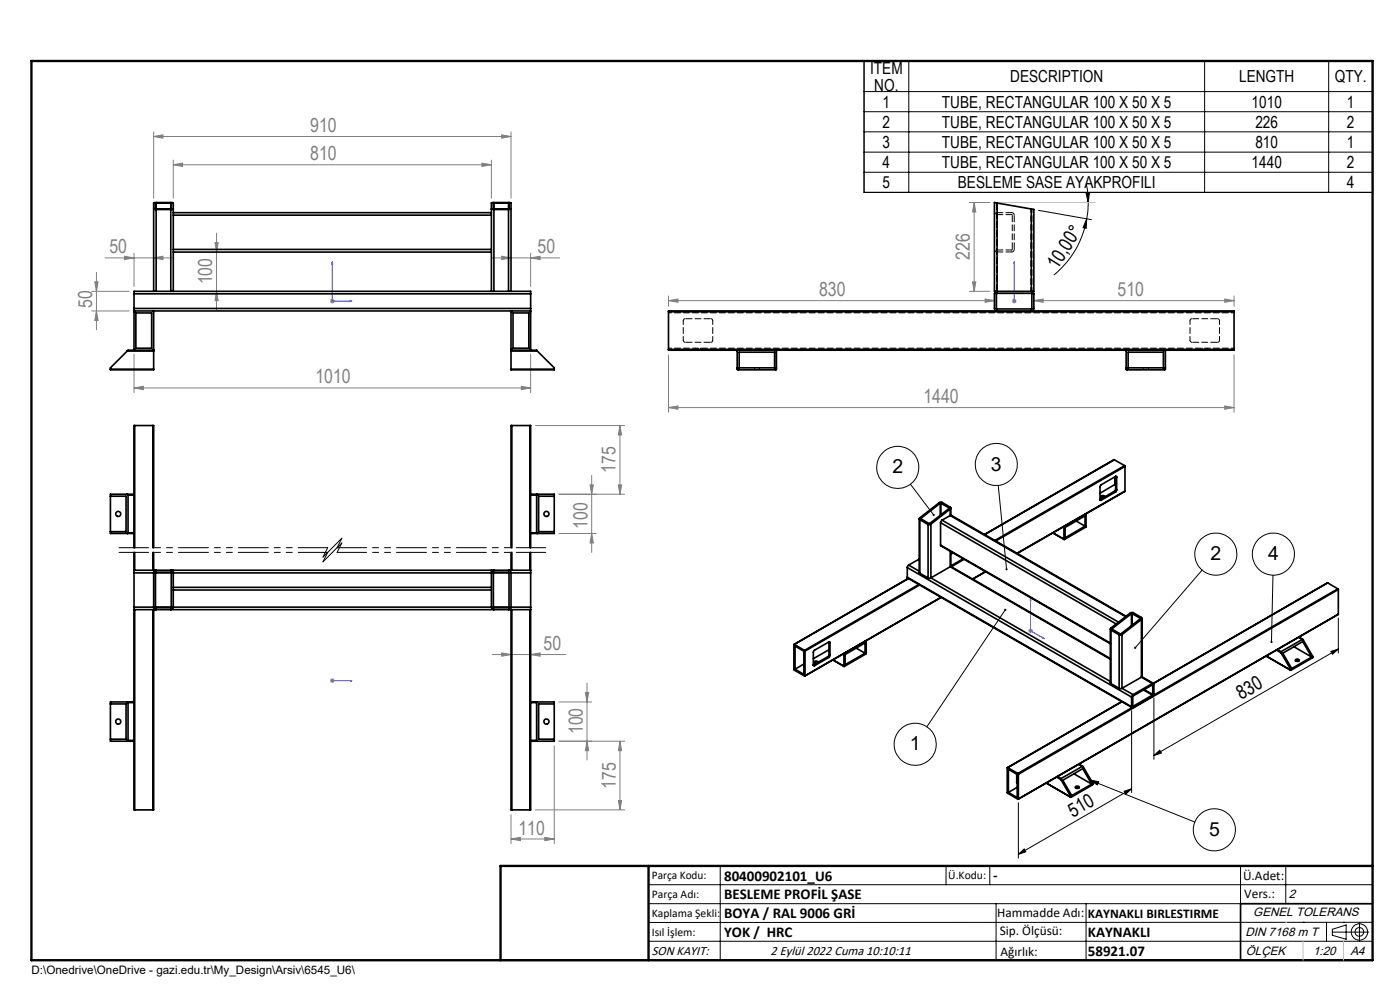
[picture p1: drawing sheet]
<svg xmlns="http://www.w3.org/2000/svg" width="297mm" height="210mm" viewBox="0 0 297 210" stroke-linecap="round" stroke-linejoin="round" font-family="sans-serif">
<g fill="none" stroke="#000" stroke-width=".21">
<path d="M183.3 12.9h107.9v27.9h-107.9zM183.3 19.4h107.9M192.8 12.9v27.9M255.6 12.9v27.9M281.9 12.9v27.9M183.3 23.7h107.9M183.3 28h107.9M183.3 32.3h107.9M183.3 36.5h107.9M230.5 39l.4 4M220.3 44.6l11.2 2M230.4 41l.7-.1-.2 2.1z"/>
<path d="M230.5 46.4l-.1 2-.6-.1zM230.5 46.4a19.5 19.5 0 0 1-6.9 11.9M230.9 43l-.4 3.4M193.1 102.7l5 6.5M211.8 103l1.7 17.8M213.3 129.4l-16.7 24.8M255 120.9l-14.2 16.5M270.1 122l-.4 14.2M282.3 138.2l1.6-.5-1.2 1.1zM283.9 131.1v7.4M283.9 137.7l-39.1 22.6M240.1 150.7v17.4"/>
<path d="M244.8 148v13.1M216 170.3v11.7M231.1 165.4l2 .4-.3 .7zM231.1 165.4l22.4 9M238.5 167.8l1.6-.5-1.3 1.1zM240.1 167.3l-24.1 13.9M244.8 160.3l1.2-1.2 .4 .6zM137.6 187.7h153.6M137.6 191.7h153.6M137.6 199.7h153.6M152.8 183.7v20M200.7 183.7v4"/>
<path d="M210 183.7v4M211.3 191.7v12M216 181.2l1.3-1.1 .3 .6zM230.4 191.7v12M263.2 183.7v20M272.8 183.7v8M276.4 195.6h.1M281.4 195.6v4.1M282.6 197.7h7.8M282.6 197.1l3-.9v3l-3-.8zM285 195.6h.1M288.4 195.8v3.8"/>
<path d="M291.2 195.6l-153.6 .1"/>
<circle cx="190.4" cy="99.1" r="4.5"/>
<circle cx="211.4" cy="98.5" r="4.5"/>
<circle cx="257.9" cy="117.5" r="4.5"/>
<circle cx="270.1" cy="117.5" r="4.5"/>
<circle cx="194.2" cy="157.9" r="4.5"/>
<circle cx="257.6" cy="176" r="4.5"/>
<circle cx="288.4" cy="197.7" r="1.74"/>
<circle cx="288.4" cy="197.7" r=".93"/>
</g>
<g fill="none" stroke="#00f" stroke-width=".21">
<path d="M70.5 55.6v8.3h4.1M70.5 55.6l.1 .4h-.2zM215.2 55.6v.4v-.4M215.2 55.6v8.3M74.3 63.8l.3 .1-.3 .1zM215.2 63.8v.2zM215.2 63.9h.1M218.6 127l.1 .4-.2-.1zM218.6 127v6.8l3 1.7M221.3 135.2l.3 .3-.3-.1zM70.4 144.4h.2zM70.5 144.4h.1"/>
<path d="M70.5 144.4h4.1M74.6 144.4h-.3h.3"/>
</g>
<g fill="none" stroke="#808080" stroke-width=".21">
<path d="M32.6 29l2-.4v.7zM32.6 28v14M32.6 29h75.8M36.8 35l1.9-.4v.7zM36.8 34v8M36.8 35h67.4M102.2 34.6l2 .4-2 .3zM104.2 34v8M106.4 28.6l2 .4-2 .3zM108.4 28v14M20.1 59.8h.7l-.3 2zM20.5 57.8v12.1"/>
<path d="M22.3 54.7h14.3M26.4 54.4l2 .3-2 .4zM28.4 53.7v7.1M32.6 54.7l2-.3v.7zM45.6 51.5h.7l-.4 2zM45.9 49.5v16.3M104.4 54.7h14.3M106.4 54.4l2 .3-2 .4zM112.6 54.7l2-.3v.7zM112.6 53.7v7.1M205.6 43h4.4M206.3 59.8h.7l-.3 2z"/>
<path d="M206.7 43l.3 2h-.7zM206.7 43v18.8M19.4 66h8M19.4 61.8h8M20.5 66l.3 2h-.7zM28.4 75.1v8.2M45.9 61.8l.4 2h-.7zM70 63.9h1M70.1 63.5l.7 .7M70.5 63.4v1M70.8 63.5l-.7 .7M112.6 75.1v8.2"/>
<path d="M141.8 75.3v12.1M141.8 63.8l2-.4v.7zM141.8 62.8v2.2M141.8 63.8h69.2M205.6 61.8h4.4M209 63.4l2 .4-2 .3zM214.6 63.9h1.1M214.8 63.5l.7 .7M215.2 63.4v1M215.5 63.5l-.7 .7M219.3 63.8h42.5M219.3 63.8l2-.4v.7z"/>
<path d="M259.8 63.4l2 .4-2 .3zM261.8 62.8v2.2M261.8 75.3v12.1M28.4 82.3l2-.4v.7zM28.4 82.3h84.2M110.6 81.9l2 .4-2 .3zM113.6 90.3h18.9M131.5 90.3l.4 2h-.7zM131.5 90.3v14.5M141.8 86.5h120M141.8 86.5l2-.4v.7zM259.8 86.1l2 .4-2 .3z"/>
<path d="M118.6 104.8h13.9M118.6 113.2h7.9M125.2 102.9h.7l-.4 1.9zM125.5 113.2l.4 2h-.7zM125.5 100.9v16.3M131.2 102.9h.7l-.4 1.9zM104.4 138.8h15.6M106.4 138.5l2 .3-2 .4zM112.6 137.9v32.9M112.6 138.8l2-.3v.7zM218.1 133.8h1M218.3 133.4l.7 .8"/>
<path d="M218.6 133.3v1M219 133.4l-.7 .8M70 144.4h1M70.1 144l.7 .7M70.5 143.9v1M70.8 144l-.7 .7M117.6 158.2v20.8M118.6 157.2h13.9M118.6 148.9h6.9M124.2 146.9h.7l-.4 2zM124.5 157.2l.4 2h-.7zM124.5 144.9v16.3"/>
<path d="M131.5 157.2l.4 2h-.7zM131.5 157.2v14.6M108.4 178l2-.4v.7zM108.4 172.8v6.2M108.4 178h9.2M113.6 171.8h18.9M115.6 177.6l2 .4-2 .3zM131.2 169.8h.7l-.4 2z"/>
</g>
<path d="M69.5 117.2h-44.2M69.5 116.2h-44.2M115.8 117.2h-44.3M115.8 116.2h-44.3" fill="none" stroke="#000" stroke-width=".21" stroke-dasharray="6.3 1.3 1.3 1.3 1.3 1.3" stroke-dashoffset=".1"/>
<path d="M68.5 119.2l1-2M68.5 118.2l1-2M70.5 117.2l-2 2M70.5 116.2l-2 2M71.5 117.2l1-2M71.5 116.2l1-2M72.5 115.2l-2 2M72.5 114.2l-2 2" fill="none" stroke="#000" stroke-width=".21" stroke-dasharray="6.3 1.3 1.3 1.3 1.3 1.3"/>
<path d="M291.2 191.7h-28v12M106.2 203.7h185" fill="none" stroke="#000" stroke-width=".35"/>
<path d="M6.7 12.9h284.5v190.8h-284.5zM137.6 183.7v20M291.2 183.7h-185v20" fill="none" stroke="#000" stroke-width=".5"/>
<path d="M211 43h21.3M272.8 195.6h.1M276.4 199.7v4M285 199.7v4" fill="none" stroke="#c0c0c0" stroke-width=".21"/>
<g fill="#000">
<path d="M230.5 46.4l-.1 2-.6-.1zM230.4 41l.7-.1-.2 2.1z"/>
<path d="M213.4 120.6v.4h.1v-.2v.2l.2-.2a.22 .22 0 0 0 0-.2 .22 .22 0 0 0-.3 0zM213.1 129.2a.24 .24 0 0 0 0 .4 .24 .24 0 0 0 .3-.1 .24 .24 0 0 0 0-.3l-.1 .2 .1-.2zM197.9 109.1v.3h.3l-.1-.2 .1 .2 .1-.3zM240.6 137.3l.1 .3 .1-.2-.1 .2a.24 .24 0 0 0 .3 0 .24 .24 0 0 0-.1-.4 .24 .24 0 0 0-.3 .1zM269.6 136v.4h.1v-.2v.2h.2a.24 .24 0 0 0 0-.4 .24 .24 0 0 0-.3 0zM231.1 165.4l2 .4-.3 .7z"/>
</g>
<g fill="#00f">
<path d="M221.3 135.2l.3 .3-.3-.1zM218.6 127l.1 .4-.2-.1z"/>
<path d="M215.2 63.8v.2zM215.2 55.6v.4z"/>
<path d="M74.3 63.8l.3 .1-.3 .1zM70.5 55.6l.1 .4h-.2z"/>
<path d="M74.3 144.4h.3zM70.4 144.4h.2z"/>
</g>
<path d="M216 181.2l1.3-1.1 .3 .6zM238.5 167.8l1.6-.5-1.3 1.1zM244.8 160.3l1.2-1.2 .4 .6zM282.3 138.2l1.6-.5-1.2 1.1z" fill="#000"/>
<g fill="#808080">
<path d="M102.2 34.6l2 .4-2 .3zM36.8 35l1.9-.4v.7zM106.4 28.6l2 .4-2 .3zM32.6 29l2-.4v.7zM112.6 54.7l2-.3v.7zM106.4 54.4l2 .3-2 .4zM110.6 81.9l2 .4-2 .3zM28.4 82.3l2-.4v.7zM209 63.4l2 .4-2 .3zM141.8 63.8l2-.4v.7zM115.6 177.6l2 .4-2 .3zM108.4 178l2-.4v.7z"/>
<path d="M219.3 63.8l2-.4v.7zM259.8 63.4l2 .4-2 .3zM141.8 86.5l2-.4v.7zM259.8 86.1l2 .4-2 .3zM106.4 138.5l2 .3-2 .4zM112.6 138.8l2-.3v.7z"/>
<path d="M20.5 66l.3 2h-.7zM20.1 59.8h.7l-.3 2zM131.2 102.9h.7l-.4 1.9zM131.5 90.3l.4 2h-.7z"/>
<path d="M124.2 146.9h.7l-.4 2zM124.5 157.2l.4 2h-.7z"/>
<path d="M45.6 51.5h.7l-.4 2zM45.9 61.8l.4 2h-.7zM206.7 43l.3 2h-.7zM206.3 59.8h.7l-.3 2zM131.5 157.2l.4 2h-.7zM131.2 169.8h.7l-.4 2z"/>
<path d="M125.2 102.9h.7l-.4 1.9zM125.5 113.2l.4 2h-.7z"/>
<path d="M26.4 54.4l2 .3-2 .4zM32.6 54.7l2-.3v.7z"/>
</g>
<g fill="none" stroke="#000" stroke-width=".35">
<path d="M32.6 44.3l.5 .1M33.1 43h-.1v1.3l.1 .1M33.1 43v1.4M33.1 44.4v17.4M33.1 44.4h3.1M33.1 43h3.1M36.2 43v1.4M36.2 44.4v17.4M36.8 44.3l-.6 .1M36.8 45.1h67.4M36.8 45.6h67.4M36.8 52.9h67.4"/>
<path d="M36.8 53.5h67.4M104.2 44.3l.6 .1M104.8 43v1.4M104.8 44.4h3.1M104.8 43h3.1M104.8 44.4v17.4M107.9 43v1.4M107.9 44.4v17.4M108.4 44.3l-.5 .1M211.5 43.1l-.5-.1v18.8h.5M211.5 43.1v18.7M211.5 43.1l7.3 1.2"/>
<path d="M218.8 44.3l.5 .1v17.4h-.5M218.8 44.3v17.5M23.4 78.3v.1h9.2v-.1M23.4 78.3h9.2M27 74.5l.2-.2h5.4v.2M27 74.5l-3.6 3.5v.3M27 74.5h5.6M28.4 65.4v.6h84.2v-.6M28.4 62.3h84.2M28.4 65.4h84.2M28.4 62.3v3.1M28.6 66h-.2v8.2l.2 .1"/>
<path d="M28.8 66.4h3.4v7.5h-3.4zM32.4 66l.2 .1v8l-.2 .2M32.6 61.8h-4.2v.5M32.6 61.8h.5M32.6 61.8v-18.8h.2h4v18.8M32.6 74.5v3.8M33.1 61.8h3.1M36.2 61.8h.6M36.8 61.8h67.4M104.2 61.8v-18.8h.3h3.9v18.8M104.2 61.8h.6M104.8 61.8h3.1"/>
<path d="M107.9 61.8h.5M108.4 61.8h4.2v.5M108.4 78.3v.1h9.2v-.1M108.4 74.5v-.2h5.4l.2 .2M108.4 74.5v3.8M108.4 78.3h9.2M108.4 74.5h5.6M108.6 66l-.2 .1v8l.2 .2M108.8 66.4h3.4v7.5h-3.4zM112.4 66h.2v8.2l-.2 .1M112.6 62.3v3.1M114 74.5l3.6 3.5v.3"/>
<path d="M141.8 66.1v-.1h120v.1M141.8 74.1v.2h120v-.2M141.8 66.1h120M141.8 74.1h120M141.8 66.1v8M156.4 78h8.3M156.6 74.3l-.2 .1 .1 4h8.1l.1-4-.1-.1M156.8 78v-3.3h7.5v3.3M211.4 62.3l7.4-.1 .1 3.3h-7.4zM211.5 61.8a.54 .54 0 0 0-.5 .5v3.1l.2 .5 .3 .1M211.5 61.8h7.3M218.8 61.8l.3 .1 .2 .4v3.1l-.1 .3-.4 .3"/>
<path d="M238.9 78h8.3M239.1 74.3l-.2 .1v4h8.2l.1-4-.1-.1M239.3 78v-3.3h7.5v3.3M261.8 66.1v8M28.6 90.3h-.2v25.9M28.6 90.3h3.8M28.6 90.3v25.9M32.4 90.3h.2v25.9M32.4 90.3v25.9M108.6 90.3h-.2v25.9M108.6 90.3h3.8M108.6 90.3v25.9"/>
<path d="M112.4 90.3h.2v25.9M112.4 90.3v25.9M236.4 97.5l2.2 1.3M238.6 98.8l.1 .1M238.6 98.8l-27.5 15.8M238.7 98.9v5.3M238.7 98.9l-27.5 15.9M23.4 105.3h3.3v7.5h-3.3M27 104.8l.2 .2M27.2 113l-.2 .2M27.2 105v8M27.2 113h1.2"/>
<path d="M27.2 105h1.2M28.4 117.2v3.8M28.4 104.8h-5v8.4h5M28.6 117.2v3.8M32.4 117.2v3.8M32.6 117.2v3.8M108.4 117.2v3.8M108.6 117.2v3.8M112.4 117.2v3.8M112.6 117.2v3.8M112.6 104.8h5v8.4h-5M112.6 113h1.2"/>
<path d="M112.6 105h1.2M113.8 113l.2 .2M113.8 105v8M114 104.8l-.2 .2M117.6 105.3h-3.3v7.5h3.3M192.8 119.9l-.3 .5M192.8 119.9l2.2 1.3M195 110.1l.1 11.5M195 118.6l-2.2 1.3M195.1 110.2l1.8 1.1M195.1 110.2v11.4M195.4 110v.1"/>
<path d="M196.9 111.3v11.3M197.5 111.2l-.6 .1M197.5 111.2v11.4M199.5 106.7h.1M199.5 106.7l-4.1 3.3M199.5 106.7v2.6M199.5 115.6l36 21M199.5 110.9v4.7M199.5 110.9l37.3 21.5M199.5 115.6l36 20.8M199.6 106.7l1.8 1.1M199.6 106.7v2.5"/>
<path d="M199.8 110.3l-.3 .6M199.8 110.3l37.5 21.7M201.4 107.8h.1M201.4 107.8l-4.2 3.3-1.8-1M201.6 108l.1-.2-.1-.2-1.8-1.1h-.4l-4.3 3.3v.4M201.6 109.4l.2-.1 37.1 21.4M201.6 108l-4.1 3.2M201.6 109.4l-1.8 .9M201.6 108v1.4M201.6 116.9v3.3M201.6 109.4l37.2 21.4M201.7 107.8v1.5"/>
<path d="M201.7 117v3M202.1 117.3l-.4 .2 .5-.2M204.3 118.5l-2.6 1.5M204.5 118.6l-2.7 1.6M208.8 113.4l27.6-15.9zM223.3 113.1l2.4 1.3M223.4 113l2.3 1.4M225.6 111.8l.1 .1M225.7 111.9v2.5M225.7 111.7h.1M225.8 111.7l-.1 .2M226 111.9l4.2-2.5v2.2l-4.2 2.5z"/>
<path d="M228.3 110.5l1.9 1.1M230.3 109.1h.1M230.3 109l.1 .1M230.3 109.1l.1 2.7-4.6 2.6h-.1M230.3 109.1l-4.5 2.6M233.4 106l.2 .1M234.2 105.5h-.6M234.4 105.4a.37 .37 0 0 0-.5-.3 .37 .37 0 0 0-.3 .4l.4 .1M236.4 104.2l.3 .1M236.4 104.2l-3 1.8M236.5 101.1v1.7M236.5 102.8l-3.1 1.8"/>
<path d="M236.5 102.8h.2M236.7 101.1l.2 .1M236.7 101.1l-3.2 1.8-.1 .3v2.8M236.7 103.8l-.3 .4M236.7 104.3l-3.1 1.8M236.7 103.8l.2 .1M236.7 101.1v2.7M236.9 103.9l-.2 .4M236.9 101.2v2.7M238.7 104.2l-22.9 13.2M28.4 121v.5M28.4 128.8v.5"/>
<path d="M28.4 129.3v42.5h.2M28.4 121.5v7.3M28.4 121h84.2M28.4 129.3h84.2M28.4 121.5h4.2M28.4 128.8h4.2M28.6 129.3v42.5M32.4 129.3v42.5M32.6 128.8l.2 .4 .3 .1M32.6 129.3v42.5h-.2M32.6 121.5v7.3M33 121.5l.1-.1h3.2v.1"/>
<path d="M33 128.8h3.3M33 121.5v7.3M33 121.5h3.3M33.1 121a.54 .54 0 0 0-.5 .5M36.2 121l.5 .2 .1 .3M36.3 121.5v7.3M36.8 128.8l-.3 .4-.3 .1M36.8 121v.5M36.8 121.5v7.3M36.8 121.5h67.4M36.8 124.6h67.4M36.8 125.2h67.4"/>
<path d="M36.8 128.8h67.4M104.2 128.8l.2 .3 .4 .2M104.2 121v.5M104.2 121.5v7.3M104.7 121.5v-.1h3.2l.1 .1M104.7 128.8h3.3M104.7 121.5v7.3M104.7 121.5h3.3M104.8 121l-.4 .2-.2 .3M107.9 121l.4 .2 .1 .3M108 121.5v7.3M108.4 128.8l-.2 .4-.3 .1"/>
<path d="M108.4 129.3v42.5h.2M108.4 121.5v7.3M108.4 121.5h4.2M108.4 128.8h4.2M108.6 129.3v42.5M112.4 129.3v42.5M112.6 121v.5M112.6 128.8v.5M112.6 129.3v42.5h-.2M112.6 121.5v7.3M168.5 136.7l-.1 5.3 2.3 1.4 .1-5.3M168.5 136.7l2.2 1.3"/>
<path d="M168.7 137l1.8 1.1v4.9l-1.8-1.1zM170.7 138l.1 .1M175.6 139.3l.3 .1M175.6 139.3l-3.1 1.8M175.9 136.2l.2 .1M175.9 136.2l-3.3 1.9-.1 3M175.9 138.9l-.3 .4M175.9 139.4l-3.1 1.8M175.9 137.8l-3.4 1.9M175.9 138.9l.2 .1M175.9 136.2v2.7M176.1 139l-.2 .4"/>
<path d="M176.1 136.3v2.7M176.7 140l2.4 1.4M176.7 140l2.3 1.3M178.9 138.7l.1 .1M179 138.8v2.5M179.1 138.6h.1M179.1 138.6l-.1 .2M179.3 138.8l4.2-2.4v2.2l-4.2 2.4zM181.6 137.5l1.9 1.1M183.7 136v2.7l-4.7 2.6M183.7 136h.1M183.7 136l-4.6 2.6"/>
<path d="M192.5 122.4v.2l47.7 27.5-24.3 14M192.5 120.4l47.6 27.5M192.5 122.4l47.6 27.5M192.5 120.4v2M192.7 122.7l-24.2 14M194.9 124l-24.2 14M195.1 124.1l-24.3 14M195.1 121.6l1.8 1M196.9 122.6h.6M197.5 122.6l38 22M199.7 126.7l-29 16.7M201.6 120.2l-4.1 2.4"/>
<path d="M201.6 120.2l33.9 19.6M201.7 120.1l33.8 19.6M201.7 120l-.1 .2M209.1 121.2l-2.7 1.6 2.7-1.5M235.5 133.4l.2 11.6M235.7 133.7l1.7 .9M235.7 133.7v11.3M235.9 133.4h.1M237.4 134.6v11.4M238 134.6h-.6M238 134.6v11.4M240 130.2h.1"/>
<path d="M240 130.2v2.5M240 130.2l-4.1 3.2M240.1 130.2l1.8 1M240.1 130.2v2.4M241.9 131.2v.1M241.9 131.3l-4.1 3.2-1.9-1.1M242.1 131.4v-.4l-1.8-1.1h-.3l-4.3 3.3v.5M242.1 131.4l-4.1 3.2M242.1 131.4v12.2M242.3 131.2l-.2 12.4M270.8 137.9l.9 .6M271 137.8l.7 .4"/>
<path d="M271.7 138.2v.3M271.7 138.5l2.1 3.4M274.5 137.2l3.8 2.2M274.8 139.9l.3-.1a.33 .33 0 0 1 .4 0 .33 .33 0 0 1 0 .5 .33 .33 0 0 1-.4 0 .22 .22 0 0 1-.3-.1 .22 .22 0 0 1 0-.3zM275.5 135.2l.8 .4M275.6 135.1l.8 .5M276.3 135.6l.2 .1 2 3.5M276.3 135.6l-4.6 2.6M278.3 139.4l-1.9-3.3-4.3 2.5 1.9 3.2M278.3 139.4l-4.3 2.4M278.5 139.2l-.1 .4-4.6 2.5M278.5 139.2l-.2 .2"/>
<path d="M281.6 123.6h.1M281.7 123.6l-37 21.3M281.7 123.6l2.1 1.3M283.8 124.9l.1 .2M283.8 124.9l-39.1 22.6M283.9 130.3l-67.9 39.2M283.9 125.1l-67.9 39.1M283.9 125.1v5.2M23.4 149.3h3.3v7.5h-3.3M27 148.9l.2 .1M27.2 157l-.2 .2M27.2 149v8"/>
<path d="M27.2 157h1.2M27.2 149h1.2M28.4 148.9h-5v8.3h5M112.6 148.9h5v8.3h-5M112.6 157h1.2M112.6 149h1.2M113.8 157l.2 .2M113.8 149v8M114 148.9l-.2 .1M117.6 149.3h-3.3v7.5h3.3M170.5 140.9l-1.8 1M172.5 141.1l.1 .1h.2"/>
<path d="M172.5 141.1l.3 .1M173.4 140.6h-.6M173.6 140.5a.39 .39 0 0 0-.5-.3 .39 .39 0 0 0-.3 .4l.4 .1M235.7 145l1.7 1M237.4 146h.6M237.9 148.8l-24.2 14M238 148.9l-24.2 13.9M238 146l2.4 1.3M240.1 147.9v2M240.3 149.8h.1M240.4 147.3l-.3 .6M242.1 143.6l-4.1 2.4"/>
<path d="M242.1 143.6l2.4 1.4M242.2 143.5l2.5 1.5M242.6 146.4l1.9 1.1M242.7 146.3l1.8 1M244.5 145l.3 .1v2.2l-.2 .3-4.2 2.5h-.2l-.1-.2M244.5 145.3h.1M244.5 145.3l-4.2 2.4v2.1M244.5 145l-4.1 2.3M244.5 147.5l-4.1 2.3M244.5 147.3v.2M244.5 145.3v2M273.8 142.1l-5.2-2.9 5.2 3"/>
<path d="M273.8 141.9v.2M274 141.8l-.2 .1M274.8 140.2h.8M28.6 171.8h3.8M108.6 171.8h3.8M213.8 162.8l-.1 5.4 2.2 1.3h.1M213.8 162.8l2.1 1.3M213.9 163.2l1.9 1.1v4.9l-1.9-1.1zM215.7 166l.1 .1M215.7 164.2v1.8M215.7 166h.1M215.8 167l-1.9 1.1"/>
<path d="M215.8 165.9l-.1 .1M215.9 164.1l.1 .1M216 164.2v5.3M221.9 166.1h.1M222 166.1l5.2 3M222 166.1l5.1 3M224.2 164.8l.9 .6M224.3 164.7l.8 .5M225.1 165.2v.2M225.1 165.4l2 3.5M227.1 168.9v.2M227.4 168.8l-.3 .1"/>
<path d="M227.8 164.1l3.8 2.2M228.1 166.9l.3-.2a.33 .33 0 0 1 .5 .1 .33 .33 0 0 1-.1 .5 .33 .33 0 0 1-.4-.1l-.3-.1zM228.2 167.1h.7M228.8 162.1l.8 .5M228.9 162.1l.8 .5M229.6 162.6h.2l2 3.6M229.6 162.6l-4.5 2.6M231.6 166.3l-1.9-3.3-4.2 2.5 1.9 3.3M231.6 166.3l-4.2 2.5M231.8 166.2l-.1 .3-4.6 2.6M231.8 166.2l-.2 .1"/>
<circle cx="25.1" cy="109" r=".54"/>
<circle cx="115.9" cy="109" r=".54"/>
<circle cx="25.1" cy="153.1" r=".55"/>
<circle cx="115.9" cy="153.1" r=".55"/>
</g>
<path d="M211.4 43v18.8M211.5 43v18.8M145.4 67.6h5.4M150.8 72.6h-5.4M252.9 67.6h5.4M258.3 72.6h-5.4" fill="none" stroke="#000" stroke-width=".21" stroke-dasharray="1.3 .6" stroke-dashoffset="-.2"/>
<path d="M218.8 44.3v17.5M218.9 44.3v17.5M145 72.2v-4.2M151.2 68v4.2M252.5 72.2v-4.2M258.7 68v4.2" fill="none" stroke="#000" stroke-width=".21" stroke-dasharray="1.3 .6" stroke-dashoffset=".5"/>
<g fill="none" stroke="#000" stroke-width=".21" stroke-dasharray="1.3 .6">
<path d="M211.4 52.9l.1 .1M211.5 53.4h3.1M211.5 53h3.1M211.5 45.5l-.1 .1M214.6 45.1h-3.1M214.6 53l.1-.1M214.6 45.5h-3.1M214.7 45.6l-.1-.1M147.6 73.9v.4M148.6 74.3v-.4M160 78v.4M161.1 78.4v-.4"/>
<path d="M242.5 78v.4M243.6 78.4v-.4M255.1 73.9v.4M256.1 74.3v-.4"/>
</g>
<path d="M211 52.9l.2 .4 .3 .1M211.5 45.1l-.3 .2-.2 .3M214.6 53.4l.4-.1 .2-.4M215.2 45.6l-.2-.3-.4-.2" fill="none" stroke="#000" stroke-width=".21" stroke-dasharray="1.3 .6" stroke-dashoffset=".4"/>
<path d="M214.7 52.9v-7.3M215.2 52.9v-7.3" fill="none" stroke="#000" stroke-width=".21" stroke-dasharray="1.3 .6" stroke-dashoffset="-.1"/>
<path d="M141.8 66.4h120M141.8 73.9h120M141.8 66.1h120M141.8 74.1h120" fill="none" stroke="#000" stroke-width=".21" stroke-dasharray="1.3 .6" stroke-dashoffset=".6"/>
<path d="M145 68l.1-.3 .3-.1M145.4 72.6l-.3-.1-.1-.3M150.8 67.6l.3 .1 .1 .3M151.2 72.2l-.1 .3-.3 .1M252.5 68l.1-.3 .3-.1M252.9 72.6l-.3-.1-.1-.3M258.3 67.6l.3 .1 .1 .3M258.7 72.2l-.1 .3-.3 .1" fill="none" stroke="#000" stroke-width=".21" stroke-dasharray="1.3 .6" stroke-dashoffset=".3"/>
<g font-size="4.1" fill="#808080">
<text x="65.8" y="28">910</text>
<text x="65.8" y="34">810</text>
<text x="23.2" y="53.8">50</text>
<text x="114" y="53.8">50</text>
<text x="205.7" y="55.2" transform="rotate(-90 205.7 55.2)">226</text>
<text x="19.5" y="65.4" transform="rotate(-90 19.5 65.4)">50</text>
<text x="45" y="60.3" transform="rotate(-90 45 60.3)">100</text>
<text x="173.8" y="62.8">830</text>
<text x="237.1" y="62.8">510</text>
<text x="66.9" y="81.3">1010</text>
<text x="195.9" y="85.5">1440</text>
<text x="130.6" y="100.3" transform="rotate(-90 130.6 100.3)">175</text>
<text x="124.6" y="112.1" transform="rotate(-90 124.6 112.1)">100</text>
<text x="115.3" y="137.9">50</text>
<text x="123.6" y="155.8" transform="rotate(-90 123.6 155.8)">100</text>
<text x="130.6" y="167.3" transform="rotate(-90 130.6 167.3)">175</text>
<text x="110" y="177">110</text>
</g>
<g font-size="4.1">
<text x="224.3" y="57.3" transform="rotate(-58 224.3 57.3)">10,00°</text>
<text x="189.3" y="100.4">2</text>
<text x="210.2" y="99.8">3</text>
<text x="256.8" y="118.8">2</text>
<text x="269" y="118.8">4</text>
<text x="263.3" y="148.5" transform="rotate(-30 263.3 148.5)">830</text>
<text x="193" y="159.2">1</text>
<text x="227.6" y="173.5" transform="rotate(-30 227.6 173.5)">510</text>
<text x="256.5" y="177.3">5</text>
</g>
<g font-size="3.5">
<text x="184.6" y="15.7">ITEM</text>
<text x="214.3" y="17.5">DESCRIPTION</text>
<text x="262.9" y="17.5">LENGTH</text>
<text x="283.2" y="17.5">QTY.</text>
<text x="185.5" y="19.2">NO.</text>
<text x="187.2" y="22.9">1</text>
<text x="199.8" y="22.9">TUBE, RECTANGULAR 100 X 50 X 5</text>
<text x="265.5" y="22.9">1010</text>
<text x="285.7" y="22.9">1</text>
<text x="187.2" y="27.1">2</text>
<text x="199.8" y="27.1">TUBE, RECTANGULAR 100 X 50 X 5</text>
<text x="266.3" y="27.1">226</text>
<text x="285.7" y="27.1">2</text>
<text x="187.2" y="31.4">3</text>
<text x="187.2" y="35.7">4</text>
<text x="199.8" y="31.4">TUBE, RECTANGULAR 100 X 50 X 5</text>
<text x="199.8" y="35.7">TUBE, RECTANGULAR 100 X 50 X 5</text>
<text x="265.5" y="35.7">1440</text>
<text x="266.3" y="31.4">810</text>
<text x="285.7" y="31.4">1</text>
<text x="285.7" y="35.7">2</text>
<text x="187.2" y="39.9">5</text>
<text x="203.2" y="39.9">BESLEME SASE AYAKPROFILI</text>
<text x="285.7" y="39.9">4</text>
</g>
<g font-size="3.2">
<text x="153.6" y="186.8">80400902101_U6</text>
<text x="153.6" y="190.8">BESLEME PROFİL ŞASE</text>
<text x="210.7" y="186.6">-</text>
<text x="153.6" y="194.8">BOYA / RAL 9006 GRİ</text>
<text x="153.6" y="198.8">YOK / HRC</text>
<text x="230.8" y="198.7">KAYNAKLI</text>
<text x="230.8" y="202.8">58921.07</text>
</g>
<g font-size="2.8">
<text x="263.7" y="186.7">Ü.Adet:</text>
<text x="263.9" y="190.5">Vers.:</text>
<text x="211.5" y="194.5">Hammadde Adı:</text>
<text x="230.8" y="194.7">KAYNAKLI BIRLESTIRME</text>
<text x="138.3" y="202.6">SON KAYIT:</text>
<text x="163.5" y="202.6">2 Eylül 2022 Cuma 10:10:11</text>
<text x="212.1" y="198.4">Sip. Ölçüsü:</text>
<text x="212.2" y="202.7">Ağırlık:</text>
</g>
<g font-size="2.6">
<text x="273.4" y="190.4">2</text>
<text x="265.9" y="194.4">GENEL TOLERANS</text>
<text x="264.2" y="198.5">DIN 7168 m T</text>
<text x="264.3" y="202.6">ÖLÇEK</text>
<text x="278.5" y="202.6">1:20</text>
<text x="286.5" y="202.6">A4</text>
</g>
<g font-size="2.5">
<text x="138.3" y="186.4">Parça Kodu:</text>
<text x="138.3" y="190.5">Parça Adı:</text>
<text x="201.2" y="186.5">Ü.Kodu:</text>
<text x="138.3" y="194.5">Kaplama Şekli:</text>
<text x="138.3" y="198.6">Isıl İşlem:</text>
<text x="6.7" y="206.7">D:\Onedrive\OneDrive - gazi.edu.tr\My_Design\Arsiv\6545_U6\</text>
</g>
</svg>
